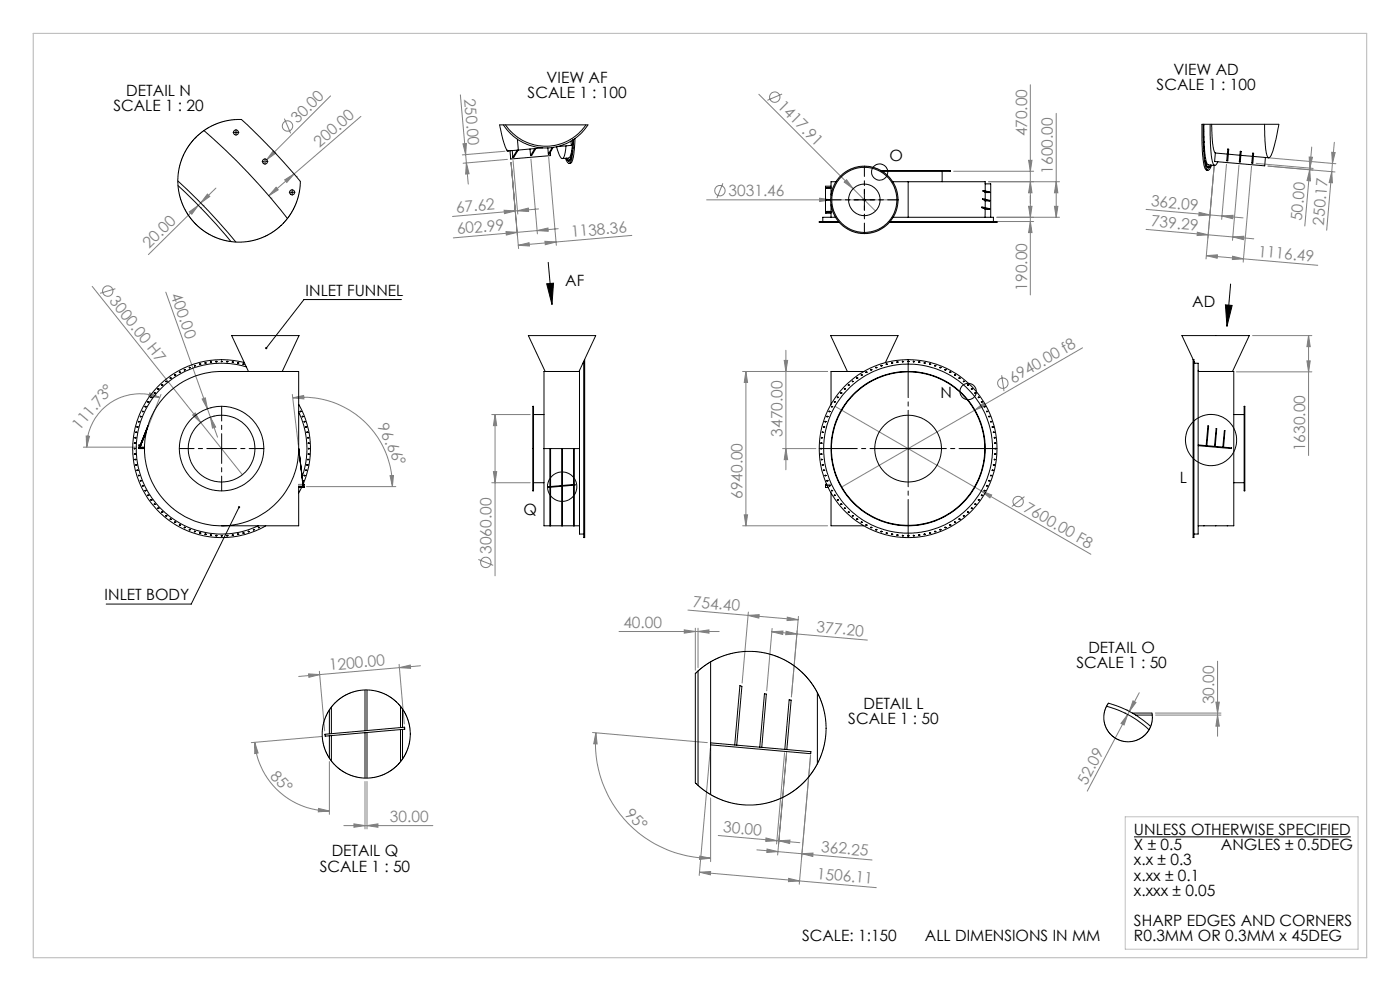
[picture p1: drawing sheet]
<svg xmlns="http://www.w3.org/2000/svg" width="420mm" height="297mm" viewBox="0 0 420 297" stroke-linecap="round" stroke-linejoin="round" font-family="sans-serif">
<g fill="none" stroke="#808080" stroke-width=".3">
<path d="M85.3 35.6l1.9 4.4M99.2 28.7l-20.2 20.2M108.3 34.9l-27.7 23.8M138.1 28.4l2.4 26.8M227.6 28.3l35 34.9M234.6 28.2l-4.4 1.9M309.1 25.4v63M316.9 34v31.1M62.2 58.2l.7 .7-2.7 1.9zM64.8 56.4l-4.6 4.4M81.3 59.4h.1M82 45.2l.7 .7-2.7 2z"/>
<path d="M82.8 56.1l.7 .8-2.9 1.8zM85.4 53.9l2.8-1.8-2.2 2.6zM88.9 52.9h.1M138.9 43.1l1-.1-.2 3.4zM139.9 48.8l.8 3.3-1 .1zM151.5 45.3l-12.8 1.1M152.2 47.8l-13.3 1.1M153.3 48.7l2.3 25.8M153.9 48.1l1.4 16.1M159.3 47.7l1.9 22.4M164.6 47.2l2.3 26.3M212 59.9h57.4"/>
<path d="M216.9 54.9l-1.8 4.5M245.9 59.4l3.3 .5-3.3 .5zM253.3 54.6l.7-.7 1.9 2.6zM286.1 51.3h24M296.6 54.5h21.3M308.6 48h1l-.5 3.3zM309.1 54.5l.5 3.3h-1zM316.9 54.5l.5 3.3h-1.1zM367.9 49.2l-1.4 16.6M371.7 49.5l-2 22.5M375.5 49.8l-2.5 28.8M376.8 49l17.1 1.5"/>
<path d="M380.4 49.8l20.1 1.7M380.6 47.3l20.2 1.8M392.7 47.1h1l-.7 3.3zM392.9 50.9l-1.5 16.8M392.9 50.9l.2 3.3-1-.1zM393 50.4l-.1 .5M393.5 44.1l-.5 6.3M399.5 45.6l1 .1-.8 3.3zM399.5 51.5l.2 3.3-1-.1zM399.7 49l-1.7 20M400.3 42.6l-.6 6.4M56.8 63.5l2.7-2-2 2.7z"/>
<path d="M59.5 61.5l-15 14.8M60.2 62.3h.1M60.2 60.8l-.7 .7M60.9 61.6h.1M151.2 63l3.4 .2-3.3 .8zM151.8 69.4l3.4 .2-3.3 .8zM154.6 63.2l-18.9 1.7M155.2 69.6l-19.2 1.7M155.3 63.2h-.7M155.3 63.2l3.2-.8 .1 1zM155.5 73.5l3.2-.8 .1 1zM161.1 69.1l3.3-.8 .1 1z"/>
<path d="M161.6 62.6l-6.3 .6M163.5 72.3l3.3 .2-3.2 .8zM166.8 72.5l-11.3 1M167.5 68.5l-12.3 1.1M189.5 70.6l-22.7 1.9M247.7 63.8h.1M247.7 63.8h1.6M249.3 63.8h.1M299 65.1h18.9M299.2 66.4h10.9M308.6 61.8h1l-.5 3.3zM309.1 66.4l.5 3.3h-1z"/>
<path d="M316.3 61.8h1.1l-.5 3.3zM343.8 62.8l29.1 2.5M343.8 68.8l18.6 1.6M359.2 69.6l3.2 .8-3.3 .2zM359.7 63.6l3.3 .8-3.3 .3zM361.9 76.6l11.1 1M361.9 76.6l3.3-.2v1zM362.4 71.4l1.9-22-2.5 28.2M362.4 70.4l7.4 .6M366.6 64.7l3.3-.2-.1 1zM369.8 76.8l3.2 .8-3.3 .2zM369.8 71l6.3 .6"/>
<path d="M369.8 71l3.4-.2-.1 1zM373 77.6l22.3 1.9M27.7 85.8l32.5 40.8M34.6 86.5l-4.6 1.4M49.7 87.6l12.5 34.9M44.9 117.8l3 1.4-3.3-.5zM47.9 119.2a16 16 0 0 0-21.9 14.8M48.3 118.2l-4 10M60.6 119.6l1-.4 .6 3.3zM87.7 118.2l1.8 15.3M87.8 119.2l3.3-.7 .1 1.1zM87.8 119.2a26.8 26.8 0 0 1 29.9 26.6"/>
<path d="M222.8 111.3h25.5M223.8 111.3l.5 3.3h-1zM223.8 111.3v46.3M235.3 108h1l-.5 3.3zM235.8 105v35.8M300.5 112.5l.7 4.7M324.8 104.2l-32.3 18.7M370.9 111.4h22.7M375.8 100.6h17.8M392.1 108.2h1l-.5 3.2zM392.6 100.6v35.9M392.6 100.6l.5 3.3h-1z"/>
<path d="M25 134h16M25.9 130.7l.9 .1-.8 3.2zM57.8 124.4l.8-.6 1.6 2.8zM60.2 126.6l12.5 15.7M62.2 122.5l.9 2.5M63.1 125l1.6 3-1 .3zM63.1 125l2.2 6M63.1 122.2h.1M64.1 124.7h.1M147.5 124.2h11.6M148.5 124.2l.5 3.4h-1zM148.5 124.2v48.4"/>
<path d="M234.8 134.4h10M235.8 134.4l.5 3.4h-1zM250.5 121.8l43.9 25.3M292.5 122.9l2.6-2.1 .5 .9zM292.5 122.9l-40.1 23.1M89.6 145.2h1.7v.2h-1.7zM91.9 145.8h26.8M117 142.6l1-.1-.3 3.3zM147.5 144.7h11.6M148 141.4h1l-.5 3.3zM222.8 157.6h25.5M223.3 154.3h1l-.5 3.3z"/>
<path d="M247.7 145.2h1.6v.2h-1.6zM294.4 147.1l3.1 1.2-.5 .9zM294.4 147.1l32.9 19M307.3 148.8l-3.7 3M143.5 167.7l4.5 1.7M119.7 199.1l1.6 17.9M126.2 199.5l-6.4 .6M185.7 189.3h30.1M205.3 188.8l3.3 .5-3.3 .5zM206.4 182.8l18 1.6M208.6 188.3v12.6M209.4 189.3l3.3-.5v1z"/>
<path d="M209.4 188.3v11.8M224.4 184.4l3.4-.2-.2 1zM224.4 184.4l15 1.3M224.5 183.4l-1.9 21.3M231.6 189.3l28.6 2.5M231.6 189.3l3.3-.2-.1 1zM231.6 188.3l-1.6 18.7M235.8 189.2l3.3 .8-3.4 .2zM236.2 185l3.2 .7-3.3 .3zM239.5 184.7l-2.1 24.1 1.7-19.8M365.3 198.2v22.5M92.6 202l3.3 .2-3.2 .8z"/>
<path d="M95.8 201.2l1.6 17.8M95.9 202.2l-6.3 .5M119.8 200.1l-23.9 2.1M119.8 200.1l3.3-.8 .1 1zM177.8 219.5l34.4 3.1M178.8 219.6l.3 3.4-1-.1zM178.8 219.6a34.6 34.6 0 0 0 34.4 37.6M337.4 213.7h.1M337.9 212.8h.1M338.3 214.1l-1.1 3.2-.9-.5zM338.3 214.1l-12.1 23M338.8 213.2l-.5 .9"/>
<path d="M339.9 210l.9 .5-2 2.7zM341.8 207.6l-3 5.6M346.6 213.7h19.7M346.7 214.3h19.6M364.8 210.4h1l-.5 3.3zM365.3 214.3l.5 3.3h-1zM76.4 222.5l1 3.2-1 .1zM76.4 222.5a22.5 22.5 0 0 0 22.4 20.6M96.5 220.7l-21.1 1.9M98.8 228.2v15.8M109.5 234.2v14.2M110.1 234.2v14.2"/>
<path d="M213.1 224.3l-3.3 38.1M213.2 239.1v19.1M235.4 225.6l-2.4 27.3M236 225.6l-2.7 30.7M243.2 226.3l-3.4 38.7M95.6 242.3l3.2 .8-3.3 .2zM103.2 247.4h26.7M106.2 246.9l3.3 .5-3.3 .5zM110.1 247.4l3.3-.5v1zM209.9 256.6l3.3 .6-3.3 .4zM215.5 250.4l17.5 1.6M227 254.7l6.4 .5"/>
<path d="M229.8 251.1l3.2 .9-3.3 .2zM230.1 254.5l3.3 .7-3.4 .3zM233 252h.6M233.4 255.2l7.2 .7M233.6 252l3.4-.2-.1 1zM233.6 252l6.4 .6M240.6 255.9l3.3-.2-.1 1zM240.6 255.9l21 1.8M209.9 261.4l30 2.6M209.9 261.4l3.3-.2-.1 1zM236.6 263.2l3.3 .8-3.4 .2zM239.9 264l23 2"/>
<circle cx="86.3" cy="37.8" r="1.56"/>
<circle cx="232.4" cy="29.1" r="1.57"/>
<circle cx="216" cy="57.1" r="1.55"/>
<circle cx="32.3" cy="87.2" r="1.56"/>
<circle cx="300.9" cy="114.8" r="1.55"/>
<circle cx="305.4" cy="150.3" r="1.56"/>
<circle cx="145.7" cy="168.6" r="1.56"/>
</g>
<g fill="none" stroke="#000" stroke-width=".3">
<path d="M70.7 39.7h.2M70.8 39.6v.2M79.4 48.4h.2M79.5 48.3v.2M87.5 57.6h.3M87.6 57.5v.2M259.3 59.9h.1M164.5 78.6l1.1 12.7M120.4 89.8h-29.2l-11.3 14.5M164 85.1l2.1-.2-.5 6.4zM367.6 91.4l2 .1-1.5 6.3zM369.2 85.1l-1.1 12.7"/>
<path d="M45.3 119.1h.1M46.4 117.8h.1M47.4 116.6h.1M48.6 115.4h.1M49.8 114.3h.1M51.1 113.3h.1M52.5 112.4h.1M53.9 111.5h.1M53.9 111.5v.1M55.4 110.8h.1M56.9 110.2h.1M56.9 110.1v.1"/>
<path d="M58.4 109.6h.1M60 109.1h.1M61.6 108.8h.1M63.2 108.5h.1M64.8 108.4h.1M66.5 108.3h.1M68.1 108.4h.1M69.7 108.5h.1M71.4 108.8h.1M73 109.1h.1M251.3 119.1h.1M252.3 117.8h.1"/>
<path d="M253.4 116.6h.1M254.5 115.4h.1M255.8 114.3h.1M257.1 113.3h.1M258.4 112.4h.1M259.8 111.5h.1M259.9 111.5h.1M259.9 111.5v.1M261.3 110.8h.1M262.8 110.2h.1M262.8 110.1v.1M264.3 109.6h.1"/>
<path d="M264.4 109.6h.1M265.9 109.1h.1M267.5 108.8h.1M269.1 108.5h.1M269.2 108.5h.1M270.8 108.4h.1M272.4 108.3h.1M272.5 108.3h.1M274.1 108.4h.1M275.7 108.5h.1M277.3 108.8h.1M278.9 109.1h.1"/>
<path d="M280.5 109.6h.1M282 110.2h.1M282 110.1v.1M283.5 110.8h.1M283.6 110.8h.1M285 111.5h.1M285 111.5v.1M286.4 112.4h.1M287.8 113.3h.1M289.1 114.3h.1M290.3 115.4h.1M291.5 116.6h.1"/>
<path d="M292.6 117.8h.1M293.6 119.1h.1M40.4 134.4h.1M40.4 132.8h.1M40.4 136.1h.1M40.5 131.2h.1M40.5 137.7h.1M40.5 137.7v.1M40.8 129.6h.1M40.8 139.3h.1M40.8 129.5v.1M41.1 127.9h.1"/>
<path d="M41.2 127.9h.1M41.6 126.4h.1M42.2 124.8h.1M42.8 123.3h.1M43.6 121.9h.1M44.4 120.4h.1M66.5 134.4h.1M90.1 123.3h.1M90.8 124.8h.1M91.3 126.4h.1M91.8 127.9h.1M92.1 139.3h.1"/>
<path d="M92.1 129.6h.1M92.1 129.5v.1M92.4 137.7h.1M92.4 131.2h.1M92.4 137.7v.1M92.6 136.1h.1M92.6 132.8h.1M92.6 134.4h.1M246.3 134.4h.1M246.3 136.1h.1M246.3 132.8h.1M246.5 131.2h.1"/>
<path d="M246.5 137.7h.1M246.5 137.7v.1M246.8 139.3h.1M246.8 129.6h.1M246.8 129.5v.1M247.1 127.9h.1M247.6 126.4h.1M248.1 124.8h.1M248.8 123.3h.1M249.5 121.9h.1M250.4 120.4h.1M272.4 134.4h.1"/>
<path d="M272.5 134.4h.1M294.5 120.4h.1M295.3 121.9h.1M296.1 123.3h.1M296.7 124.8h.1M297.3 126.4h.1M297.7 127.9h.1M298.1 129.6h.1M298.1 139.3h.1M298.1 129.5v.1M298.3 131.2h.1M298.3 137.7h.1"/>
<path d="M298.3 137.7v.1M298.5 132.8h.1M298.5 136.1h.1M298.6 134.4h.1M41.1 141h.1M41.2 141h.1M41.2 140.9v.1M41.6 142.5h.1M41.6 142.5v.1M42.2 144.1h.1M42.8 145.6h.1M43.6 147h.1"/>
<path d="M43.6 147v.1M44.4 148.4h.1M44.4 148.4v.1M45.3 149.8h.1M46.4 151.1h.1M47.4 152.3h.1M48.6 153.5h.1M49.8 154.6h.1M51.1 155.6h.1M52.5 156.5h.1M53.9 157.4h.1M55.4 158.1h.1"/>
<path d="M56.9 158.7h.1M58.4 159.3h.1M60 159.8h.1M71.7 152l-14.3 29h-25.5M73 159.8h.1M74.5 159.3h.1M76.1 158.7h.1M77.6 158.1h.1M90.8 144.1h.1M91.3 142.5h.1M91.3 142.5v.1M91.8 141h.1"/>
<path d="M91.8 140.9v.1M247.1 141h.1M247.1 140.9v.1M247.6 142.5h.1M247.6 142.5v.1M248.1 144.1h.1M248.8 145.6h.1M249.5 147h.1M249.5 147v.1M250.4 148.4h.1M250.4 148.4v.1M251.3 149.8h.1"/>
<path d="M252.3 151.1h.1M253.4 152.3h.1M254.5 153.5h.1M255.8 154.6h.1M257.1 155.6h.1M258.4 156.5h.1M259.8 157.4h.1M259.9 157.4h.1M261.3 158.1h.1M262.8 158.7h.1M264.3 159.3h.1M264.4 159.3h.1"/>
<path d="M265.9 159.8h.1M278.9 159.8h.1M280.5 159.3h.1M282 158.7h.1M283.5 158.1h.1M283.6 158.1h.1M285 157.4h.1M286.4 156.5h.1M287.8 155.6h.1M289.1 154.6h.1M290.3 153.5h.1M291.5 152.3h.1"/>
<path d="M292.6 151.1h.1M293.6 149.8h.1M294.5 148.4h.1M294.5 148.4v.1M295.3 147h.1M295.3 147v.1M296.1 145.6h.1M296.7 144.1h.1M297.3 142.5h.1M297.3 142.5v.1M297.7 141h.1M297.7 140.9v.1"/>
<path d="M61.6 160.1h.1M63.2 160.4h.1M64.8 160.5h.1M66.5 160.6h.1M68.1 160.5h.1M69.7 160.4h.1M71.4 160.1h.1M267.5 160.1h.1M269.1 160.4h.1M269.2 160.4h.1M270.8 160.5h.1M272.4 160.6h.1"/>
<path d="M272.5 160.6h.1M274.1 160.5h.1M275.7 160.4h.1M277.3 160.1h.1M340.2 250.8h65.1"/>
<circle cx="263.9" cy="51.6" r="2.42"/>
<circle cx="290.5" cy="117.3" r="2.46"/>
<circle cx="363.3" cy="131.9" r="7.7"/>
<circle cx="168.6" cy="145.9" r="4.4"/>
</g>
<g fill="none" stroke="#000" stroke-width=".3" stroke-dasharray="15.2 1.3 1.3 1.3">
<path d="M70.6 39.7h-.7M70.8 39.4v-.6M70.8 39.9v.7M71.1 39.7h.6M79.3 48.4h-.7M79.5 48.1v-.6M79.5 48.6v.7M79.8 48.4h.6M87.4 57.6h-.6M87.7 57.4v-.7M87.7 57.9v.6M87.9 57.6h.6"/>
<path d="M45.3 119.1h-.1M45.4 119h.1M45.4 119.1v.1M45.4 119.1h.1M46.3 117.8h-.1M46.4 117.7h.1M46.4 117.8v.1M46.4 117.8h.1M47.4 116.5h-.1M47.4 116.5v-.1M47.4 116.6v.1M47.5 116.5h.1"/>
<path d="M48.6 115.4h-.1M48.6 115.4v-.1M48.6 115.4v.1M48.6 115.4h.1M49.8 114.3h-.1M49.8 114.3v-.1M49.8 114.3v.1M49.9 114.3h.1M51.1 113.3h-.1M51.1 113.3v-.1M51.1 113.3v.1M51.2 113.3h.1"/>
<path d="M52.5 112.4h-.1M52.5 112.3h.1M52.5 112.4v.1M52.5 112.4h.1M53.9 111.5h-.1M53.9 111.5v-.1M53.9 111.6v.1M53.9 111.5h.1M55.3 110.8h-.1M55.4 110.8v-.1M55.4 110.8v.1M55.4 110.8h.1"/>
<path d="M56.8 110.1h.1M56.9 110.1v-.1M56.9 110.2v.1M56.9 110.1h.1M58.4 109.6h-.1M58.4 109.5h.1M58.4 109.6v.1M58.5 109.6h.1M60 109.1h-.1M60 109.1v-.1M60 109.2h.1M60 109.1h.1"/>
<path d="M61.6 108.8h-.1M61.6 108.7v-.1M61.6 108.8v.1M61.6 108.8h.1M63.2 108.5h-.1M63.2 108.5v-.1M63.2 108.5v.1M63.3 108.5h.1M64.8 108.4h-.1M64.9 108.3v-.1M64.9 108.4v.1M64.9 108.4h.1"/>
<path d="M66.5 108.3h-.1M66.5 108.3v-.1M66.5 108.3v.1M66.5 108.3h.1M68.1 108.4h-.1M68.1 108.3v-.1M68.1 108.4v.1M68.2 108.4h.1M69.7 108.5h.1M69.8 108.5v-.1M69.8 108.5v.1M69.8 108.5h.1"/>
<path d="M71.4 108.8h-.1M71.4 108.7v-.1M71.4 108.8v.1M71.4 108.8h.1M73 109.1h-.1M73 109.1v-.1M73 109.2h.1M73 109.1h.1M251.3 119.1h-.1M251.3 119h.1M251.3 119.1v.1M251.3 119.1h.1"/>
<path d="M252.3 117.8h-.1M252.3 117.7h.1M252.3 117.8v.1M252.3 117.8h.1M253.4 116.5h-.1M253.4 116.5v-.1M253.4 116.6v.1M253.4 116.5h.1M254.5 115.4h-.1M254.6 115.4v-.1M254.6 115.4v.1M254.6 115.4h.1"/>
<path d="M255.8 114.3h-.1M255.8 114.3v-.1M255.8 114.3v.1M255.8 114.3h.1M257.1 113.3h-.1M257.1 113.3v-.1M257.1 113.3v.1M257.1 113.3h.1M258.4 112.4h-.1M258.4 112.3h.1M258.4 112.4v.1M258.5 112.4h.1"/>
<path d="M259.8 111.5h-.1M259.9 111.5v-.1M259.9 111.6v.1M259.9 111.5h.1M261.3 110.8h-.1M261.3 110.8v-.1M261.3 110.8v.1M261.4 110.8h.1M262.8 110.1h-.1M262.8 110.1v-.1M262.8 110.2v.1M262.9 110.1h.1"/>
<path d="M264.3 109.6h.1M264.4 109.5h.1M264.4 109.6v.1M264.4 109.6h.1M265.9 109.1h-.1M266 109.1v-.1M266 109.2h.1M266 109.1h.1M267.5 108.8h-.1M267.6 108.7v-.1M267.6 108.8v.1M267.6 108.8h.1"/>
<path d="M269.1 108.5h.1M269.2 108.5v-.1M269.2 108.5v.1M269.2 108.5h.1M270.8 108.4h-.1M270.8 108.3v-.1M270.8 108.4v.1M270.8 108.4h.1M272.4 108.3h-.1M272.5 108.3v-.1M272.5 108.3v.1M272.5 108.3h.1"/>
<path d="M274.1 108.4h-.1M274.1 108.3v-.1M274.1 108.4v.1M274.1 108.4h.1M275.7 108.5h-.1M275.7 108.5v-.1M275.7 108.5v.1M275.8 108.5h.1M277.3 108.8h-.1M277.3 108.7v-.1M277.3 108.8v.1M277.4 108.8h.1"/>
<path d="M278.9 109.1h-.1M278.9 109.1v-.1M278.9 109.2h.1M279 109.1h.1M280.5 109.6h-.1M280.5 109.5h.1M280.5 109.6v.1M280.6 109.6h.1M282 110.1h.1M282.1 110.1v-.1M282.1 110.2v.1M282.1 110.1h.1"/>
<path d="M283.5 110.8h.1M283.6 110.8v-.1M283.6 110.8v.1M283.6 110.8h.1M285 111.5h-.1M285 111.5v-.1M285 111.6v.1M285.1 111.5h.1M286.4 112.4h-.1M286.5 112.3h.1M286.5 112.4v.1M286.5 112.4h.1"/>
<path d="M287.8 113.3h-.1M287.8 113.3v-.1M287.8 113.3v.1M287.8 113.3h.1M289.1 114.3h-.1M289.1 114.3v-.1M289.1 114.3v.1M289.1 114.3h.1M290.3 115.4h-.1M290.3 115.4v-.1M290.3 115.4v.1M290.4 115.4h.1"/>
<path d="M291.5 116.5h-.1M291.5 116.5v-.1M291.5 116.6v.1M291.5 116.5h.1M292.6 117.8h-.1M292.6 117.7h.1M292.6 117.8v.1M292.6 117.8h.1M293.6 119.1h-.1M293.6 119h.1M293.6 119.1v.1M293.6 119.1h.1"/>
<path d="M40.3 134.4h-.1M40.4 134.4v-.1M40.4 134.5v.1M40.4 132.8h-.1M40.4 136.1h-.1M40.4 134.4h.1M40.4 132.8v-.1M40.4 132.8v.1M40.4 136h.1M40.4 136.1v.1M40.4 132.8h.1M40.4 136.1h.1"/>
<path d="M40.5 131.2h-.1M40.5 137.7h-.1M40.6 131.1v-.1M40.6 131.2v.1M40.6 137.7v-.1M40.6 137.7v.1M40.6 131.2h.1M40.6 137.7h.1M40.8 129.5h-.1M40.8 139.3h-.1M40.8 129.5v-.1M40.8 129.6v.1"/>
<path d="M40.8 139.3v-.1M40.8 139.4h.1M40.9 129.5h.1M40.9 139.3h.1M41.1 127.9h.1M41.2 127.9v-.1M41.2 128v.1M41.2 127.9h.1M41.6 126.4h-.1M41.6 126.3v-.1M41.6 126.4v.1M41.7 126.4h.1"/>
<path d="M42.2 124.8h-.1M42.2 124.8v-.1M42.2 124.8v.1M42.2 124.8h.1M42.8 123.3h-.1M42.8 123.3v-.1M42.8 123.3v.1M42.9 123.3h.1M43.6 121.8h-.1M43.6 121.8v-.1M43.6 121.9v.1M43.6 121.8h.1"/>
<path d="M44.4 120.4h-.1M44.4 120.4v-.1M44.4 120.5h.1M44.5 120.4h.1M90.1 123.3h-.1M90.1 123.3v-.1M90.1 123.3v.1M90.2 123.3h.1M90.8 124.8h-.1M90.8 124.8v-.1M90.8 124.8v.1M90.8 124.8h.1"/>
<path d="M91.3 126.4h-.1M91.3 126.3v-.1M91.3 126.4v.1M91.4 126.4h.1M91.8 127.9h-.1M91.8 127.9v-.1M91.8 128v.1M91.8 127.9h.1M92.1 139.3h-.1M92.1 129.5h-.1M92.2 139.3v-.1M92.2 139.4h.1"/>
<path d="M92.2 129.5v-.1M92.2 129.6v.1M92.2 139.3h.1M92.2 129.5h.1M92.4 137.7h-.1M92.4 131.2h-.1M92.4 137.7v-.1M92.4 137.7v.1M92.4 131.1v-.1M92.4 131.2v.1M92.5 137.7h.1M92.5 131.2h.1"/>
<path d="M92.5 136.1h.1M92.5 132.8h.1M92.6 136h.1M92.6 136.1v.1M92.6 132.8v-.1M92.6 132.8v.1M92.6 134.4h-.1M92.6 136.1h.1M92.6 132.8h.1M92.6 134.4v-.1M92.6 134.5v.1M92.7 134.4h.1"/>
<path d="M246.3 134.4h-.1M246.3 134.4v-.1M246.3 134.5v.1M246.3 136.1h.1M246.3 132.8h.1M246.4 134.4h.1M246.4 136h.1M246.4 136.1v.1M246.4 132.8v-.1M246.4 132.8v.1M246.4 136.1h.1M246.4 132.8h.1"/>
<path d="M246.5 137.7h-.1M246.5 131.2h-.1M246.5 137.7v-.1M246.5 137.7v.1M246.5 131.1v-.1M246.5 131.2v.1M246.6 137.7h.1M246.6 131.2h.1M246.7 139.3h.1M246.7 129.5h.1M246.8 139.3v-.1M246.8 139.4h.1"/>
<path d="M246.8 129.5v-.1M246.8 129.6v.1M246.8 139.3h.1M246.8 129.5h.1M247.1 127.9h-.1M247.1 127.9v-.1M247.1 128v.1M247.2 127.9h.1M247.6 126.4h-.1M247.6 126.3v-.1M247.6 126.4v.1M247.6 126.4h.1"/>
<path d="M248.1 124.8h-.1M248.2 124.8v-.1M248.2 124.8v.1M248.2 124.8h.1M248.8 123.3h-.1M248.8 123.3v-.1M248.8 123.3v.1M248.8 123.3h.1M249.5 121.8h-.1M249.5 121.8v-.1M249.5 121.9v.1M249.6 121.8h.1"/>
<path d="M250.4 120.4h-.1M250.4 120.4v-.1M250.4 120.5h.1M250.4 120.4h.1M294.5 120.4h-.1M294.5 120.4v-.1M294.5 120.5h.1M294.5 120.4h.1M295.3 121.8h-.1M295.4 121.8v-.1M295.4 121.9v.1M295.4 121.8h.1"/>
<path d="M296.1 123.3h-.1M296.1 123.3v-.1M296.1 123.3v.1M296.1 123.3h.1M296.7 124.8h-.1M296.7 124.8v-.1M296.7 124.8v.1M296.8 124.8h.1M297.3 126.4h-.1M297.3 126.3v-.1M297.3 126.4v.1M297.3 126.4h.1"/>
<path d="M297.7 127.9h-.1M297.8 127.9v-.1M297.8 128v.1M297.8 127.9h.1M298.1 129.5h-.1M298.1 139.3h-.1M298.1 129.5v-.1M298.1 129.6v.1M298.1 139.3v-.1M298.1 139.4h.1M298.2 129.5h.1M298.2 139.3h.1"/>
<path d="M298.3 131.2h.1M298.3 137.7h.1M298.4 131.1v-.1M298.4 131.2v.1M298.4 137.7v-.1M298.4 137.7v.1M298.4 131.2h.1M298.4 137.7h.1M298.5 132.8h-.1M298.5 136.1h-.1M298.5 132.8v-.1M298.5 132.8v.1"/>
<path d="M298.5 136h.1M298.5 136.1v.1M298.6 134.4h-.1M298.6 132.8h.1M298.6 136.1h.1M298.6 134.4v-.1M298.6 134.5v.1M298.6 134.4h.1M41.1 140.9h.1M41.2 140.9v-.1M41.2 141v.1M41.2 140.9h.1"/>
<path d="M41.6 142.5h-.1M41.6 142.5v-.1M41.6 142.5v.1M41.7 142.5h.1M42.2 144.1h-.1M42.2 144v-.1M42.2 144.1v.1M42.2 144.1h.1M42.8 145.6h-.1M42.8 145.5v-.1M42.8 145.6v.1M42.9 145.6h.1"/>
<path d="M43.6 147h-.1M43.6 147v-.1M43.6 147.1h.1M43.6 147h.1M44.4 148.4h-.1M44.4 148.4v-.1M44.4 148.5v.1M44.5 148.4h.1M45.3 149.8h-.1M45.4 149.8v-.1M45.4 149.8v.1M45.4 149.8h.1"/>
<path d="M46.3 151.1h-.1M46.4 151.1v-.1M46.4 151.1v.1M46.4 151.1h.1M47.4 152.3h-.1M47.4 152.3v-.1M47.4 152.4h.1M47.5 152.3h.1M48.6 153.5h-.1M48.6 153.5v-.1M48.6 153.5v.1M48.6 153.5h.1"/>
<path d="M49.8 154.6h-.1M49.8 154.5h.1M49.8 154.6v.1M49.9 154.6h.1M51.1 155.6h-.1M51.1 155.5h.1M51.1 155.6v.1M51.2 155.6h.1M52.5 156.5h-.1M52.5 156.5v-.1M52.5 156.5v.1M52.5 156.5h.1"/>
<path d="M53.9 157.3h-.1M53.9 157.3v-.1M53.9 157.4v.1M53.9 157.3h.1M55.3 158.1h-.1M55.4 158h.1M55.4 158.1v.1M55.4 158.1h.1M56.8 158.7h.1M56.9 158.7v-.1M56.9 158.8v.1M56.9 158.7h.1"/>
<path d="M58.4 159.3h-.1M58.4 159.3v-.1M58.4 159.3v.1M58.5 159.3h.1M60 159.7h-.1M60 159.7v-.1M60 159.8v.1M60 159.7h.1M73 159.7h-.1M73 159.7v-.1M73 159.8v.1M73 159.7h.1"/>
<path d="M74.5 159.3h.1M74.6 159.3v-.1M74.6 159.3v.1M74.6 159.3h.1M76.1 158.7h-.1M76.1 158.7v-.1M76.1 158.8v.1M76.1 158.7h.1M77.6 158.1h-.1M77.6 158h.1M77.6 158.1v.1M77.7 158.1h.1"/>
<path d="M90.8 144.1h-.1M90.8 144v-.1M90.8 144.1v.1M90.8 144.1h.1M91.3 142.5h-.1M91.3 142.5v-.1M91.3 142.5v.1M91.4 142.5h.1M91.8 140.9h-.1M91.8 140.9v-.1M91.8 141v.1M91.8 140.9h.1"/>
<path d="M247.1 140.9h-.1M247.1 140.9v-.1M247.1 141v.1M247.2 140.9h.1M247.6 142.5h-.1M247.6 142.5v-.1M247.6 142.5v.1M247.6 142.5h.1M248.1 144.1h-.1M248.2 144v-.1M248.2 144.1v.1M248.2 144.1h.1"/>
<path d="M248.8 145.6h-.1M248.8 145.5v-.1M248.8 145.6v.1M248.8 145.6h.1M249.5 147h-.1M249.5 147v-.1M249.5 147.1h.1M249.6 147h.1M250.4 148.4h-.1M250.4 148.4v-.1M250.4 148.5v.1M250.4 148.4h.1"/>
<path d="M251.3 149.8h-.1M251.3 149.8v-.1M251.3 149.8v.1M251.3 149.8h.1M252.3 151.1h-.1M252.3 151.1v-.1M252.3 151.1v.1M252.3 151.1h.1M253.4 152.3h-.1M253.4 152.3v-.1M253.4 152.4h.1M253.4 152.3h.1"/>
<path d="M254.5 153.5h-.1M254.6 153.5v-.1M254.6 153.5v.1M254.6 153.5h.1M255.8 154.6h-.1M255.8 154.5h.1M255.8 154.6v.1M255.8 154.6h.1M257.1 155.6h-.1M257.1 155.5h.1M257.1 155.6v.1M257.1 155.6h.1"/>
<path d="M258.4 156.5h-.1M258.4 156.5v-.1M258.4 156.5v.1M258.5 156.5h.1M259.8 157.3h-.1M259.9 157.3v-.1M259.9 157.4v.1M259.9 157.3h.1M261.3 158.1h-.1M261.3 158h.1M261.3 158.1v.1M261.4 158.1h.1"/>
<path d="M262.8 158.7h-.1M262.8 158.7v-.1M262.8 158.8v.1M262.9 158.7h.1M264.3 159.3h.1M264.4 159.3v-.1M264.4 159.3v.1M264.4 159.3h.1M265.9 159.7h-.1M266 159.7v-.1M266 159.8v.1M266 159.7h.1"/>
<path d="M278.9 159.7h-.1M278.9 159.7v-.1M278.9 159.8v.1M279 159.7h.1M280.5 159.3h-.1M280.5 159.3v-.1M280.5 159.3v.1M280.6 159.3h.1M282 158.7h.1M282.1 158.7v-.1M282.1 158.8v.1M282.1 158.7h.1"/>
<path d="M283.5 158.1h.1M283.6 158h.1M283.6 158.1v.1M283.6 158.1h.1M285 157.3h-.1M285 157.3v-.1M285 157.4v.1M285.1 157.3h.1M286.4 156.5h-.1M286.5 156.5v-.1M286.5 156.5v.1M286.5 156.5h.1"/>
<path d="M287.8 155.6h-.1M287.8 155.5h.1M287.8 155.6v.1M287.8 155.6h.1M289.1 154.6h-.1M289.1 154.5h.1M289.1 154.6v.1M289.1 154.6h.1M290.3 153.5h-.1M290.3 153.5v-.1M290.3 153.5v.1M290.4 153.5h.1"/>
<path d="M291.5 152.3h-.1M291.5 152.3v-.1M291.5 152.4h.1M291.5 152.3h.1M292.6 151.1h-.1M292.6 151.1v-.1M292.6 151.1v.1M292.6 151.1h.1M293.6 149.8h-.1M293.6 149.8v-.1M293.6 149.8v.1M293.6 149.8h.1"/>
<path d="M294.5 148.4h-.1M294.5 148.4v-.1M294.5 148.5v.1M294.5 148.4h.1M295.3 147h-.1M295.4 147v-.1M295.4 147.1h.1M295.4 147h.1M296.1 145.6h-.1M296.1 145.5v-.1M296.1 145.6v.1M296.1 145.6h.1"/>
<path d="M296.7 144.1h-.1M296.7 144v-.1M296.7 144.1v.1M296.8 144.1h.1M297.3 142.5h-.1M297.3 142.5v-.1M297.3 142.5v.1M297.3 142.5h.1M297.7 140.9h-.1M297.8 140.9v-.1M297.8 141v.1M297.8 140.9h.1"/>
<path d="M61.6 160.1h-.1M61.6 160.1v-.1M61.6 160.1v.1M61.6 160.1h.1M63.2 160.4h-.1M63.2 160.3v-.1M63.2 160.4v.1M63.3 160.4h.1M64.8 160.5h-.1M64.9 160.5v-.1M64.9 160.6h.1M64.9 160.5h.1"/>
<path d="M66.5 160.6h-.1M66.5 160.5h.1M66.5 160.6v.1M66.5 160.6h.1M68.1 160.5h-.1M68.1 160.5v-.1M68.1 160.6h.1M68.2 160.5h.1M69.7 160.4h.1M69.8 160.3v-.1M69.8 160.4v.1M69.8 160.4h.1"/>
<path d="M71.4 160.1h-.1M71.4 160.1v-.1M71.4 160.1v.1M71.4 160.1h.1M267.5 160.1h-.1M267.6 160.1v-.1M267.6 160.1v.1M267.6 160.1h.1M269.1 160.4h.1M269.2 160.3v-.1M269.2 160.4v.1M269.2 160.4h.1"/>
<path d="M270.8 160.5h-.1M270.8 160.5v-.1M270.8 160.6h.1M270.8 160.5h.1M272.4 160.6h-.1M272.5 160.5h.1M272.5 160.6v.1M272.5 160.6h.1M274.1 160.5h-.1M274.1 160.5v-.1M274.1 160.6h.1M274.1 160.5h.1"/>
<path d="M275.7 160.4h-.1M275.7 160.3v-.1M275.7 160.4v.1M275.8 160.4h.1M277.3 160.1h-.1M277.3 160.1v-.1M277.3 160.1v.1M277.4 160.1h.1"/>
</g>
<path d="M337.6 244.8h69.8v39.7h-69.8z" fill="none" stroke="#c0c0c0" stroke-width=".3"/>
<path d="M10 10h400v277h-400z" fill="none" stroke="#c0c0c0" stroke-width=".35"/>
<path d="M66.5 134.4h-12.7M66.5 134.4v-12.6M66.5 134.5v12.6M66.5 134.4h12.7" fill="none" stroke="#000" stroke-width=".3" stroke-dasharray="15.2 1.3 1.3 1.3" stroke-dashoffset="10.8"/>
<path d="M272.4 134.4h-26.6M272.5 134.4v-26.6M272.5 134.5v26.6M272.5 134.4h26.6" fill="none" stroke="#000" stroke-width=".3" stroke-dasharray="15.2 1.3 1.3 1.3" stroke-dashoffset="3.8"/>
<path d="M259.3 59.9h-4.7M259.3 59.9v-4.8M259.3 59.9v4.7M259.4 59.9h4.7" fill="none" stroke="#000" stroke-width=".3" stroke-dasharray="15.2 1.3 1.3 1.3" stroke-dashoffset="14.8"/>
<path d="M259.3 59.9h-10.1M259.3 59.9v-10.1M259.3 59.9v10.1M259.4 59.9h10" fill="none" stroke="#000" stroke-width=".3" stroke-dasharray="15.2 1.3 1.3 1.3" stroke-dashoffset="12.1"/>
<path d="M367.6 91.4l2 .1-1.5 6.3zM164 85.1l2.1-.2-.5 6.4z" fill="#000"/>
<g fill="#808080">
<path d="M57.8 124.4l.8-.6 1.6 2.8z"/>
<path d="M253.3 54.6l.7-.7 1.9 2.6z"/>
<path d="M245.9 59.4l3.3 .5-3.3 .5z"/>
<path d="M292.5 122.9l2.6-2.1 .5 .9z"/>
<path d="M82 45.2l.7 .7-2.7 2z"/>
<path d="M294.4 147.1l3.1 1.2-.5 .9z"/>
<path d="M139.9 48.8l.8 3.3-1 .1zM138.9 43.1l1-.1-.2 3.4z"/>
<path d="M63.1 125l1.6 3-1 .3zM60.6 119.6l1-.4 .6 3.3z"/>
<path d="M117 142.6l1-.1-.3 3.3zM87.8 119.2l3.3-.7 .1 1.1z"/>
<path d="M235.8 189.2l3.3 .8-3.4 .2zM231.6 189.3l3.3-.2-.1 1z"/>
<path d="M205.3 188.8l3.3 .5-3.3 .5zM209.4 189.3l3.3-.5v1zM106.2 246.9l3.3 .5-3.3 .5zM110.1 247.4l3.3-.5v1z"/>
<path d="M151.2 63l3.4 .2-3.3 .8zM155.3 63.2l3.2-.8 .1 1zM151.8 69.4l3.4 .2-3.3 .8zM161.1 69.1l3.3-.8 .1 1zM155.5 73.5l3.2-.8 .1 1zM163.5 72.3l3.3 .2-3.2 .8z"/>
<path d="M119.8 200.1l3.3-.8 .1 1zM92.6 202l3.3 .2-3.2 .8z"/>
<path d="M82.8 56.1l.7 .8-2.9 1.8zM85.4 53.9l2.8-1.8-2.2 2.6z"/>
<path d="M56.8 63.5l2.7-2-2 2.7zM62.2 58.2l.7 .7-2.7 1.9z"/>
<path d="M44.9 117.8l3 1.4-3.3-.5zM25.9 130.7l.9 .1-.8 3.2z"/>
<path d="M338.3 214.1l-1.1 3.2-.9-.5zM339.9 210l.9 .5-2 2.7z"/>
<path d="M399.5 45.6l1 .1-.8 3.3zM399.5 51.5l.2 3.3-1-.1z"/>
<path d="M392.7 47.1h1l-.7 3.3zM392.9 50.9l.2 3.3-1-.1z"/>
<path d="M392.1 108.2h1l-.5 3.2zM392.6 100.6l.5 3.3h-1zM309.1 66.4l.5 3.3h-1zM308.6 61.8h1l-.5 3.3zM309.1 54.5l.5 3.3h-1zM308.6 48h1l-.5 3.3zM365.3 214.3l.5 3.3h-1zM364.8 210.4h1l-.5 3.3z"/>
<path d="M223.8 111.3l.5 3.3h-1zM223.3 154.3h1l-.5 3.3zM235.3 108h1l-.5 3.3zM235.8 134.4l.5 3.4h-1zM148.5 124.2l.5 3.4h-1zM148 141.4h1l-.5 3.3zM316.9 54.5l.5 3.3h-1.1zM316.3 61.8h1.1l-.5 3.3z"/>
<path d="M76.4 222.5l1 3.2-1 .1zM95.6 242.3l3.2 .8-3.3 .2z"/>
<path d="M178.8 219.6l.3 3.4-1-.1zM209.9 256.6l3.3 .6-3.3 .4z"/>
<path d="M209.9 261.4l3.3-.2-.1 1zM236.6 263.2l3.3 .8-3.4 .2z"/>
<path d="M224.4 184.4l3.4-.2-.2 1zM236.2 185l3.2 .7-3.3 .3z"/>
<path d="M229.8 251.1l3.2 .9-3.3 .2zM233.6 252l3.4-.2-.1 1zM230.1 254.5l3.3 .7-3.4 .3zM240.6 255.9l3.3-.2-.1 1z"/>
<path d="M359.7 63.6l3.3 .8-3.3 .3zM366.6 64.7l3.3-.2-.1 1z"/>
<path d="M361.9 76.6l3.3-.2v1zM369.8 76.8l3.2 .8-3.3 .2z"/>
<path d="M359.2 69.6l3.2 .8-3.3 .2zM369.8 71l3.4-.2-.1 1z"/>
</g>
<path d="M71.5 151.8a.34 .34 0 0 0 0 .5 .34 .34 0 0 0 .5-.1 .34 .34 0 0 0-.1-.5l-.2 .3 .2-.3zM79.7 104l-.1 .5 .3-.2-.2 .3a.34 .34 0 0 0 .5-.3 .34 .34 0 0 0-.5-.3z" fill="#000"/>
<g fill="none" stroke="#000" stroke-width=".3">
<path d="M61.2 39.1a186.2 186.2 0 0 1 25 26.4M151 37.4a15.1 15.1 0 0 0 25.4 0h-26.5l.8 3.8a6.6 6.6 0 0 0 1.7 4h.1M151.7 37.4a14.6 14.6 0 0 0 24.1 0M361 37.2l.1 7.8a10.4 10.4 0 0 0 1.2 6l.6-.3 .6-1.2M361.1 37.5l-.1 .3zM361.1 39.3l-.1 .3zM361.2 37.2l.1 6.4a9.9 9.9 0 0 0 1.1 5.8l2 .2M363 37.2l.2 6.8a10.6 10.6 0 0 0 1.1 5.5h.4l.6-1M363.5 37.2l.3 5.8 .3 1.9 .5 1M379.4 37.2l.1 5.3a7.8 7.8 0 0 0 1 4.8h.1a3.8 3.8 0 0 0 1.5-2.9l1.5-7.2h-23l.1 7.7a12.9 12.9 0 0 0 1.1 6l.6 .1M53.3 54.2l2.8 2.5a168.8 168.8 0 0 1 14.6 15.8M53.4 55.6l2 1.8a175.8 175.8 0 0 1 13.9 15"/>
<path d="M58.5 41.4l2.6-2.2 3.5-2 3.8-1.1 4-.3a166.4 166.4 0 0 1 17.7 18.7l-.5 4.2-1.7 4.2-2.6 3.7-3.3 2.9-4.2 2-4.3 1-4.4-.1-4.2-1.1-3.8-2.1-3.4-3.1-1.6-2.2-1.1-2.1-1.3-4-.4-4.2 .7-4.2 1.7-4.2zM152.1 45l.1 .3 .3-.1M153 45.2l.2 2.5 12-1.1-.1-.9M153.7 45.1l.1 2M155.2 45l-1.4 2.1M155.2 41.7l.3 3.3M155.5 45l-1.3 2.1h-.4M155.5 45l-3 .2M159 44.7l.2 1.9M160.4 44.5l-1.2 2.1M160.8 44.5l-1.3 2.1h-.3M162.8 44.3l-7.3 .7"/>
<path d="M164.4 44.3l.1 1.9M165.7 44.2l-1.2 2M165.9 44.2l-1.1 1.9-.3 .1M169.8 43.7a5.4 5.4 0 0 1-1 3.8h-.1a4.5 4.5 0 0 1-1.7-3.3v-.2M169.9 47.4l.1 .3zM170.2 47.7v.3zM170.4 47.9l.1 .4zM170.6 48l.1 .3zM170.9 47.9v.3zM171.1 47.7v.3zM171.2 47.3l.1 .3zM171.3 42.3l.1 1.3-4.2 .4"/>
<path d="M171.4 46.7v.3zM171.5 46l.1 .3zM171.7 45.2v.3zM171.8 44.2v.2zM171.8 42v.1a8.5 8.5 0 0 1-1.1 5.2l-2 .2M171.9 43v.3zM172 41.9v.2l-.1-.2M172.1 41.8l-.1 1.1a12.9 12.9 0 0 1-1.1 6h-.4l-.2-.3-.7-1.2M172.5 41.5v.8a15.7 15.7 0 0 1-1.1 6.5l-.7 .2M249.2 59.8h-1.2v.2h1.2M249.3 55.8h-1.6v8M249.3 56.2h-1.3v.2h1.3"/>
<path d="M250.8 54.5h-1.5v4M264.3 51.1h20.8v.2h-20.4M267.8 54.5h4.7M272.5 54.5h23.1v2.7M272.5 54.5v10.6M282.6 51.3v3.2M294.8 59.8l.8 .4M294.8 59.8v-.3l2.1 .5v.2M294.8 59.8l2.1 .4M294.9 57.3l.7 .4M294.9 57.3v-.2l2 .4v.2M294.9 57.3l2 .4"/>
<path d="M295.6 57.7v2M295.6 57.7h1.3M295.6 55.1h1.6v10M361.1 40.9v.3zM361.1 42.4v.4zM361.2 43.8l-.1 .3zM361.2 45.1v.3zM361.4 46.2l-.1 .3zM361.5 47.2l-.1 .3zM361.6 48.1v.3zM361.7 48.8v.3zM361.9 49.3v.3z"/>
<path d="M362.1 49.7v.3zM362.3 50l-.1 .3zM362.5 50.1l-.1 .3zM362.7 50v.3zM362.9 49.8v.3zM363.1 49.5v.2zM364.6 45.9l-.2 2.5 15 1.3 .2-2.5M364.6 45.9l3.6 .3M368.3 44.7h.3l-.3 3.5h-.3zM368.5 46.2l3.5 .3M372.1 45.3l.3 .1-.3 3.1h-.3zM372.3 46.6l3.4 .2"/>
<path d="M375.8 45.9h.3l-.3 3h-.3zM376 46.9l3.6 .3M379.6 47.2l1 .1M247.7 63.8h.1M247.7 63.8h1.6M249.3 65.1h-2.5v1.3M249.3 61.3v3.8M249.3 63.4h-1.3v.2h1.3M249.3 65.1h1.3M251.6 66.4h-5.8v.3h6M267.1 66.4h32v.3h-32.3M267.9 65.1h30.1v1.3"/>
<path d="M294.5 62.2l1.1 .5M294.5 62.2l.1-.2 2.3 .5v.2M294.5 62.2l2.4 .5M295.6 60.2v2M295.6 62.7l-.1 2.4M295.6 62.7h1.3M295.6 60.2h1.3M50.1 118.1a23.1 23.1 0 0 1 16.4-6.8h23.1v23.1a23.1 23.1 0 0 1-32 21.4 23.1 23.1 0 0 1-7.5-37.7zM55.2 110.8h.3zM73.3 108.7a26.7 26.7 0 0 0-33.3 29.2 26.7 26.7 0 0 0 39.7 19.7M73.9 110a25.6 25.6 0 0 0-33 26.3 25.6 25.6 0 0 0 36.5 21.3M74.5 111.3l-5-10.7h20.2l-5 10.7"/>
<path d="M163.5 111.3l-5-10.7h20.2l-5 10.7M173.8 111v.3M173.8 111.3v48.8h1.3M173.8 111.3h-10.6v23.1M174.8 108.9h.3M175.4 107.8v53.3h-.3v-52.8M259.2 111.3h-9.9v9.9M265.6 108.7l3.8-8.1h-20.2l5 10.7M357.9 107.8h.3v53.3h-.3zM358 107.8l-3.4-7.2h20.2l-5.1 10.7M358.2 108.9h1.2v51.2h-1.2M358.2 108.3l.3 .6"/>
<path d="M359.4 111.3h10.7v46.3h-10.7M359.4 111l.2 .3M41.7 134.2h1.7M42 133.6h.1M42 133.8h.1M42 134h.1M42 134h1.4M42.1 133.3h-.4v1.1h1.7M42.7 123.3l.2 .1zM44 129l-2 5M44.1 128.4l-2.1 5.4M44.3 127.7l-2.3 5.9"/>
<path d="M44.4 127.6l-2.4 6M89.6 123.5a25.7 25.7 0 0 1 1.1 19.4M89.6 121.2a26.7 26.7 0 0 1 1.3 23.9M89.6 134.4l1.3 11.4h-1.3v11.8h-23.1M89.6 134.4l1.3 10.8M159.8 121.8h.3v25.3h-.3zM160.1 124.2h3.1M163.2 134.4v23.2h10.6M163.2 134.4h10.6M165 134.4v11.4M165.2 134.4v11.4M168.5 134.4v11.1"/>
<path d="M168.7 134.4v11.1M172.1 134.4v10.8M172.3 134.4v10.8M359.4 133.3l10.1 .9v.2l-10.1-.8M361.8 133.6l.6-6 .2 .1-.5 5.9M364.3 133.8l.5-5.4 .2 .1-.4 5.3M366.9 134l.4-5 .2 .1-.4 4.9M370.1 124.2h3.1M373.2 121.8h.3v25.3h-.3zM89.6 145.9h1.7M90.5 146.1l-.9 1.6M90.8 144v.2"/>
<path d="M90.9 145.2h.4v.9h-1.7M90.9 145.5h.1M160.1 144.7h3.1M164.5 145.9l8-.7v.2l-8 .7zM165 146v11.6M165.2 146v11.6M168.5 145.7v11.9M168.7 145.7v11.9M172.1 145.4v12.2M172.3 145.4v12.2M247.7 145.4h.4M248 145.1v.1"/>
<path d="M248 145.2h-.3v.9h.7M248.1 144v.2M249.3 147.7v9.9h9.9M370.1 144.7h3.1M213.2 198.3v39.9M98.8 212.7v7.2M99.4 211.9v8M109.5 206.8v12.2M109.5 219.6v13.6M110.1 206.8v12.1M110.1 219.5v13.7M120.2 211.7v6.3"/>
<path d="M120.2 218.6v9.7M120.8 212.5v5.5M120.8 218.6v8.9M208.7 201.7l3.7-2.9 4-2 4.6-1.3 5-.3 4.4 .7 4 1.4 3.7 2.1 3.6 3.2 2.8 3.7 2 4.1 1 4.2 .3 4.4-.5 4.4-1.4 4.1-2.3 4.1-3.1 3.6-3.6 2.6-4.3 2.1-4.2 1.1-4.8 .3-3.9-.6-4.1-1.3-4-2.2-3-2.6zM209.4 201.1v34.3M245.2 207.6v21.3M332 211.7a29.3 29.3 0 0 1 12.7 7M339.7 213.7h5.9l.1 2.4-.9 2.5-1.7 2-2.1 1.3-2.9 .4-2.4-.5-1.4-.8-1.2-.9-1-1.3-.7-1.8-.2-1.3 .1-2.1 .4-1.5 .8-1.3a29.7 29.7 0 0 1 12.7 6.9M340.7 214.3h5M97.5 220.1l23.9-2.2v.6l-23.9 2.1zM98.8 220.5v6.7M99.4 220.5v7.6"/>
<path d="M213.2 222.6l30.1 2.7-.1 .6-30-2.7M220.4 223.3l1.6-17.8 .6 .2-1.6 17.6M227.9 223.9l1.4-16 .6 .1-1.4 16M235.4 224.6l1.3-14.9 .6 .1-1.3 14.8"/>
<circle cx="70.8" cy="39.7" r=".76"/>
<circle cx="79.5" cy="48.4" r=".76"/>
<circle cx="87.6" cy="57.6" r=".75"/>
<circle cx="259.3" cy="59.9" r="4.7"/>
<circle cx="259.3" cy="59.9" r="9.8"/>
<circle cx="259.3" cy="59.9" r="10.1"/>
<circle cx="45.3" cy="119.1" r=".1"/>
<circle cx="46.4" cy="117.8" r=".1"/>
<circle cx="47.4" cy="116.6" r=".11"/>
<circle cx="48.6" cy="115.4" r=".1"/>
<circle cx="49.8" cy="114.3" r=".11"/>
<circle cx="51.1" cy="113.3" r=".1"/>
<circle cx="52.5" cy="112.4" r=".1"/>
<circle cx="53.9" cy="111.6" r=".09"/>
<circle cx="56.9" cy="110.2" r=".1"/>
<circle cx="58.4" cy="109.6" r=".1"/>
<circle cx="60" cy="109.2" r=".11"/>
<circle cx="61.6" cy="108.8" r=".1"/>
<circle cx="63.2" cy="108.5" r=".09"/>
<circle cx="64.8" cy="108.4" r=".11"/>
<circle cx="66.5" cy="108.3" r=".08"/>
<circle cx="68.1" cy="108.4" r=".1"/>
<circle cx="69.7" cy="108.5" r=".11"/>
<circle cx="71.4" cy="108.8" r=".1"/>
<circle cx="73" cy="109.2" r=".1"/>
<circle cx="251.3" cy="119.1" r=".11"/>
<circle cx="252.3" cy="117.8" r=".11"/>
<circle cx="253.4" cy="116.6" r=".11"/>
<circle cx="254.5" cy="115.4" r=".08"/>
<circle cx="255.8" cy="114.3" r=".11"/>
<circle cx="257.1" cy="113.3" r=".11"/>
<circle cx="258.4" cy="112.4" r=".1"/>
<circle cx="259.8" cy="111.6" r=".1"/>
<circle cx="261.3" cy="110.8" r=".11"/>
<circle cx="262.8" cy="110.2" r=".1"/>
<circle cx="264.4" cy="109.6" r=".1"/>
<circle cx="265.9" cy="109.2" r=".11"/>
<circle cx="267.5" cy="108.8" r=".1"/>
<circle cx="269.2" cy="108.5" r=".1"/>
<circle cx="270.8" cy="108.4" r=".11"/>
<circle cx="272.4" cy="108.3" r=".09"/>
<circle cx="274.1" cy="108.4" r=".09"/>
<circle cx="275.7" cy="108.5" r=".1"/>
<circle cx="277.3" cy="108.8" r=".09"/>
<circle cx="278.9" cy="109.2" r=".11"/>
<circle cx="280.5" cy="109.6" r=".11"/>
<circle cx="282.1" cy="110.2" r=".1"/>
<circle cx="283.6" cy="110.8" r=".11"/>
<circle cx="285" cy="111.6" r=".11"/>
<circle cx="286.4" cy="112.4" r=".1"/>
<circle cx="287.8" cy="113.3" r=".11"/>
<circle cx="289.1" cy="114.3" r=".1"/>
<circle cx="290.3" cy="115.4" r=".08"/>
<circle cx="291.5" cy="116.6" r=".09"/>
<circle cx="292.6" cy="117.8" r=".1"/>
<circle cx="293.6" cy="119.1" r=".11"/>
<circle cx="40.3" cy="134.5" r=".1"/>
<circle cx="40.4" cy="136.1" r=".11"/>
<circle cx="40.4" cy="132.8" r=".1"/>
<circle cx="40.5" cy="137.7" r=".1"/>
<circle cx="40.5" cy="131.2" r=".1"/>
<circle cx="40.8" cy="139.4" r=".1"/>
<circle cx="40.8" cy="129.6" r=".1"/>
<circle cx="41.2" cy="127.9" r=".11"/>
<circle cx="41.6" cy="126.4" r=".08"/>
<circle cx="42.2" cy="124.8" r=".1"/>
<circle cx="43.6" cy="121.9" r=".11"/>
<circle cx="44.4" cy="120.5" r=".1"/>
<circle cx="66.5" cy="134.4" r="12.7"/>
<circle cx="66.5" cy="134.5" r="10"/>
<circle cx="90.1" cy="123.3" r=".11"/>
<circle cx="90.8" cy="124.8" r=".12"/>
<circle cx="91.3" cy="126.4" r=".1"/>
<circle cx="91.8" cy="127.9" r=".1"/>
<circle cx="92.1" cy="129.6" r=".1"/>
<circle cx="92.1" cy="139.3" r=".11"/>
<circle cx="92.4" cy="137.7" r=".11"/>
<circle cx="92.4" cy="131.2" r=".11"/>
<circle cx="92.6" cy="132.8" r=".1"/>
<circle cx="92.6" cy="136.1" r=".1"/>
<circle cx="92.6" cy="134.5" r=".11"/>
<circle cx="246.3" cy="134.5" r=".11"/>
<circle cx="246.4" cy="136.1" r=".1"/>
<circle cx="246.4" cy="132.8" r=".1"/>
<circle cx="246.5" cy="137.7" r=".11"/>
<circle cx="246.5" cy="131.2" r=".1"/>
<circle cx="246.8" cy="129.6" r=".11"/>
<circle cx="246.8" cy="139.4" r=".11"/>
<circle cx="247.1" cy="128" r=".11"/>
<circle cx="247.6" cy="126.4" r=".11"/>
<circle cx="248.1" cy="124.8" r=".1"/>
<circle cx="248.8" cy="123.3" r=".11"/>
<circle cx="249.5" cy="121.9" r=".1"/>
<circle cx="250.3" cy="120.5" r=".1"/>
<circle cx="272.4" cy="134.5" r="23.1"/>
<circle cx="272.4" cy="134.4" r="25.3"/>
<circle cx="272.4" cy="134.4" r="23"/>
<circle cx="272.4" cy="134.4" r="26.7"/>
<circle cx="272.4" cy="134.5" r="10"/>
<circle cx="294.5" cy="120.5" r=".1"/>
<circle cx="295.3" cy="121.9" r=".1"/>
<circle cx="296.1" cy="123.3" r=".1"/>
<circle cx="296.7" cy="124.8" r=".1"/>
<circle cx="297.3" cy="126.4" r=".1"/>
<circle cx="297.7" cy="127.9" r=".11"/>
<circle cx="298.1" cy="139.3" r=".11"/>
<circle cx="298.1" cy="129.6" r=".11"/>
<circle cx="298.4" cy="137.7" r=".09"/>
<circle cx="298.4" cy="131.2" r=".09"/>
<circle cx="298.5" cy="136.1" r=".1"/>
<circle cx="298.5" cy="132.8" r=".11"/>
<circle cx="298.6" cy="134.5" r=".11"/>
<circle cx="41.2" cy="141" r=".1"/>
<circle cx="41.6" cy="142.5" r=".09"/>
<circle cx="42.2" cy="144.1" r=".1"/>
<circle cx="42.8" cy="145.6" r=".11"/>
<circle cx="43.6" cy="147" r=".1"/>
<circle cx="44.4" cy="148.5" r=".1"/>
<circle cx="45.3" cy="149.8" r=".11"/>
<circle cx="46.3" cy="151.1" r=".09"/>
<circle cx="47.4" cy="152.3" r=".1"/>
<circle cx="48.6" cy="153.5" r=".11"/>
<circle cx="49.8" cy="154.6" r=".1"/>
<circle cx="51.1" cy="155.6" r=".11"/>
<circle cx="52.5" cy="156.5" r=".1"/>
<circle cx="53.9" cy="157.4" r=".1"/>
<circle cx="55.4" cy="158.1" r=".11"/>
<circle cx="56.9" cy="158.8" r=".1"/>
<circle cx="58.4" cy="159.3" r=".11"/>
<circle cx="60" cy="159.8" r=".1"/>
<circle cx="73" cy="159.8" r=".1"/>
<circle cx="74.5" cy="159.3" r=".11"/>
<circle cx="76.1" cy="158.8" r=".1"/>
<circle cx="77.6" cy="158.1" r=".11"/>
<circle cx="91.3" cy="142.5" r=".11"/>
<circle cx="91.8" cy="140.9" r=".11"/>
<circle cx="247.1" cy="141" r=".1"/>
<circle cx="247.6" cy="142.5" r=".1"/>
<circle cx="248.1" cy="144.1" r=".11"/>
<circle cx="248.8" cy="145.6" r=".11"/>
<circle cx="249.5" cy="147" r=".1"/>
<circle cx="250.3" cy="148.5" r=".1"/>
<circle cx="251.3" cy="149.8" r=".11"/>
<circle cx="252.3" cy="151.1" r=".1"/>
<circle cx="253.4" cy="152.3" r=".09"/>
<circle cx="254.6" cy="153.5" r=".1"/>
<circle cx="255.8" cy="154.6" r=".11"/>
<circle cx="257.1" cy="155.6" r=".11"/>
<circle cx="258.4" cy="156.5" r=".11"/>
<circle cx="259.9" cy="157.4" r=".11"/>
<circle cx="261.3" cy="158.1" r=".1"/>
<circle cx="262.8" cy="158.8" r=".1"/>
<circle cx="264.4" cy="159.3" r=".11"/>
<circle cx="265.9" cy="159.8" r=".1"/>
<circle cx="278.9" cy="159.8" r=".1"/>
<circle cx="280.5" cy="159.3" r=".11"/>
<circle cx="282.1" cy="158.8" r=".1"/>
<circle cx="283.6" cy="158.1" r=".1"/>
<circle cx="285" cy="157.4" r=".1"/>
<circle cx="286.4" cy="156.5" r=".1"/>
<circle cx="287.8" cy="155.6" r=".11"/>
<circle cx="289.1" cy="154.6" r=".1"/>
<circle cx="290.3" cy="153.5" r=".1"/>
<circle cx="291.5" cy="152.3" r=".1"/>
<circle cx="292.6" cy="151.1" r=".1"/>
<circle cx="293.6" cy="149.8" r=".1"/>
<circle cx="294.5" cy="148.5" r=".1"/>
<circle cx="295.3" cy="147" r=".11"/>
<circle cx="296.1" cy="145.6" r=".11"/>
<circle cx="296.7" cy="144.1" r=".11"/>
<circle cx="297.3" cy="142.5" r=".11"/>
<circle cx="297.7" cy="140.9" r=".11"/>
<circle cx="61.6" cy="160.1" r=".1"/>
<circle cx="63.2" cy="160.4" r=".08"/>
<circle cx="64.8" cy="160.5" r=".09"/>
<circle cx="66.5" cy="160.6" r=".11"/>
<circle cx="68.1" cy="160.5" r=".11"/>
<circle cx="69.8" cy="160.4" r=".09"/>
<circle cx="71.4" cy="160.1" r=".12"/>
<circle cx="267.5" cy="160.1" r=".1"/>
<circle cx="269.2" cy="160.4" r=".1"/>
<circle cx="270.8" cy="160.5" r=".11"/>
<circle cx="272.4" cy="160.6" r=".11"/>
<circle cx="274.1" cy="160.5" r=".09"/>
<circle cx="275.7" cy="160.4" r=".09"/>
<circle cx="277.3" cy="160.1" r=".11"/>
<circle cx="109.9" cy="220" r="13.2"/>
</g>
<g font-size="4.7">
<text x="352.1" y="22.3">VIEW AD</text>
<text x="37.9" y="28.9">DETAIL N</text>
<text x="158.3" y="29.5">SCALE 1 : 100</text>
<text x="164" y="24.9">VIEW AF</text>
<text x="347" y="26.9">SCALE 1 : 100</text>
<text x="34" y="33.4">SCALE 1 : 20</text>
<text x="266.9" y="48.2">O</text>
<text x="91.7" y="88.7">INLET FUNNEL</text>
<text x="169.6" y="85.8">AF</text>
<text x="357.7" y="92.1">AD</text>
<text x="282.1" y="119.4">N</text>
<text x="353.9" y="144.7">L</text>
<text x="157.1" y="154.2">Q</text>
<text x="31.4" y="179.9">INLET BODY</text>
<text x="326.5" y="195.6">DETAIL O</text>
<text x="322.9" y="200.1">SCALE 1 : 50</text>
<text x="259" y="212.5">DETAIL L</text>
<text x="254.5" y="217">SCALE 1 : 50</text>
<text x="340.2" y="250.3">UNLESS OTHERWISE SPECIFIED</text>
<text x="99.5" y="256.7">DETAIL Q</text>
<text x="340.2" y="254.8">X ± 0.5</text>
<text x="366.3" y="254.8">ANGLES ± 0.5DEG</text>
<text x="95.9" y="261.2">SCALE 1 : 50</text>
<text x="340.2" y="259.4">x.x ± 0.3</text>
<text x="340.2" y="263.9">x.xx ± 0.1</text>
<text x="340.2" y="268.4">x.xxx ± 0.05</text>
<text x="240.6" y="282">SCALE: 1:150</text>
<text x="277.5" y="282">ALL DIMENSIONS IN MM</text>
<text x="340.2" y="277.5">SHARP EDGES AND CORNERS</text>
<text x="340.2" y="282">R0.3MM OR 0.3MM x 45DEG</text>
</g>
<g font-size="4.7" fill="#808080">
<text x="139.3" y="29.6" transform="rotate(85 139.3 29.6)">250.00</text>
<text x="233.1" y="32.1" transform="rotate(45 233.1 32.1)">1417.91</text>
<text x="89.3" y="37.1" transform="rotate(-45 89.3 37.1)">30.00</text>
<text x="308.1" y="40.9" transform="rotate(-90 308.1 40.9)">470.00</text>
<text x="95.9" y="44.2" transform="rotate(-41 95.9 44.2)">200.00</text>
<text x="315.9" y="52.1" transform="rotate(-90 315.9 52.1)">1600.00</text>
<text x="218.6" y="58.8">3031.46</text>
<text x="137" y="63.7" transform="rotate(-5 137 63.7)">67.62</text>
<text x="345.2" y="61.8" transform="rotate(5 345.2 61.8)">362.09</text>
<text x="137.2" y="70.2" transform="rotate(-5 137.2 70.2)">602.99</text>
<text x="171.5" y="71.1" transform="rotate(-5 171.5 71.1)">1138.36</text>
<text x="345.2" y="67.8" transform="rotate(5 345.2 67.8)">739.29</text>
<text x="390.6" y="66.3" transform="rotate(-85 390.6 66.3)">50.00</text>
<text x="397.1" y="67.6" transform="rotate(-85 397.1 67.6)">250.17</text>
<text x="44.8" y="74.7" transform="rotate(-45 44.8 74.7)">20.00</text>
<text x="377.4" y="76.9" transform="rotate(5 377.4 76.9)">1116.49</text>
<text x="51.2" y="88.4" transform="rotate(70 51.2 88.4)">400.00</text>
<text x="308.1" y="87.1" transform="rotate(-90 308.1 87.1)">190.00</text>
<text x="32.6" y="90.3" transform="rotate(51 32.6 90.3)">3000.00 H7</text>
<text x="303.9" y="115" transform="rotate(-30 303.9 115)">6940.00 f8</text>
<text x="23.8" y="129.1" transform="rotate(-50 23.8 129.1)">111.73°</text>
<text x="113.2" y="127.8" transform="rotate(65 113.2 127.8)">96.66°</text>
<text x="234.8" y="130.9" transform="rotate(-90 234.8 130.9)">3470.00</text>
<text x="391.6" y="135.2" transform="rotate(-90 391.6 135.2)">1630.00</text>
<text x="222.8" y="149.5" transform="rotate(-90 222.8 149.5)">6940.00</text>
<text x="306.8" y="153.1" transform="rotate(30 306.8 153.1)">7600.00 F8</text>
<text x="147.5" y="166" transform="rotate(-90 147.5 166)">3060.00</text>
<text x="207.8" y="181.9" transform="rotate(5 207.8 181.9)">754.40</text>
<text x="187" y="188.2">40.00</text>
<text x="244.9" y="189.5" transform="rotate(5 244.9 189.5)">377.20</text>
<text x="98.9" y="200.9" transform="rotate(-5 98.9 200.9)">1200.00</text>
<text x="364.3" y="211.1" transform="rotate(-90 364.3 211.1)">30.00</text>
<text x="80.9" y="232.8" transform="rotate(46 80.9 232.8)">85°</text>
<text x="325.9" y="235.5" transform="rotate(-62 325.9 235.5)">52.09</text>
<text x="187.3" y="244.2" transform="rotate(44 187.3 244.2)">95°</text>
<text x="116.9" y="246.4">30.00</text>
<text x="216.9" y="249.5" transform="rotate(5 216.9 249.5)">30.00</text>
<text x="246.3" y="255.3" transform="rotate(5 246.3 255.3)">362.25</text>
<text x="245" y="263.4" transform="rotate(5 245 263.4)">1506.11</text>
</g>
</svg>
